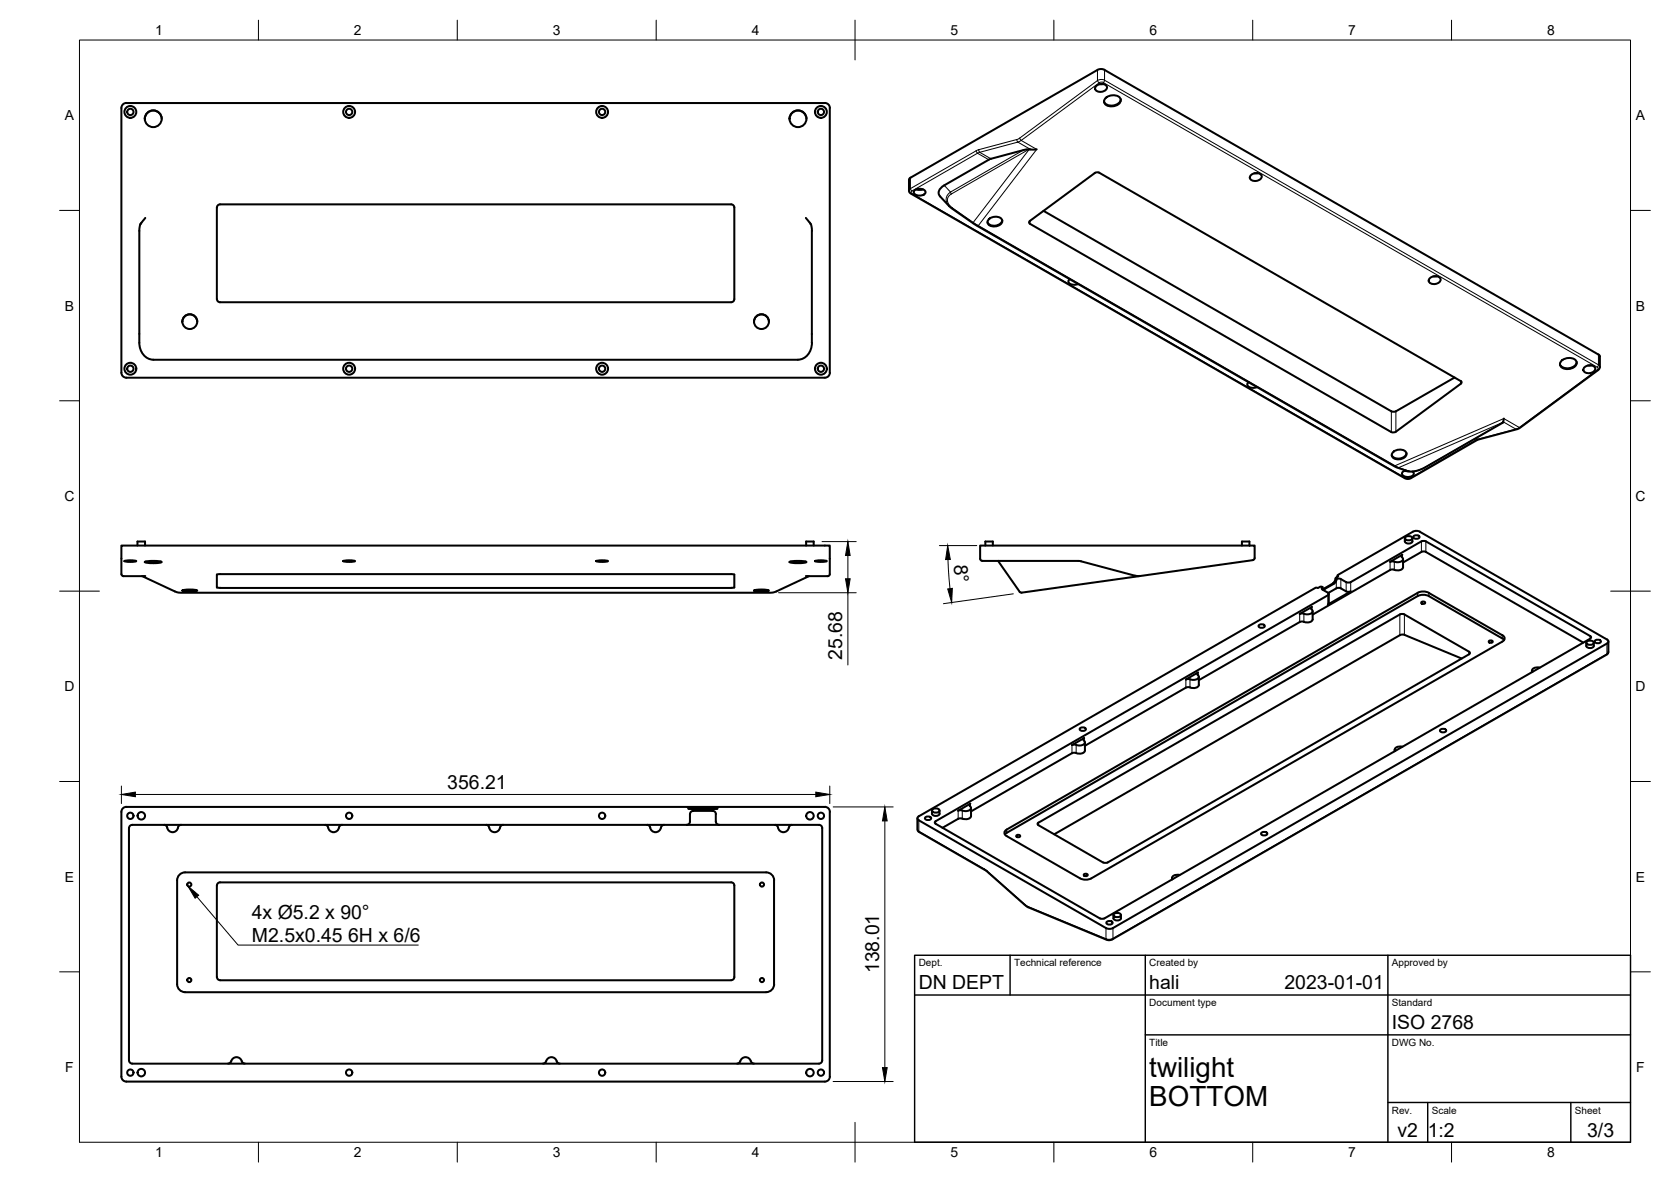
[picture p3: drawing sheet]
<svg xmlns="http://www.w3.org/2000/svg" width="420mm" height="297mm" viewBox="0 0 420 297" stroke-linecap="round" stroke-linejoin="round" font-family="sans-serif">
<!-- layer: Visible -->
<g fill="none" stroke="#000" stroke-width=".51">
<path d="M275.9 17.6l-47 27.1M276 17.6l1-.2 .7 .2M277.7 17.6l124.2 71.5 .4 .5M31.8 25.9h175.6a1.26 1.26 0 0 1 1.3 1.2l-.1 66.6a1.22 1.22 0 0 1-1.2 1.2h-175.6M31.8 25.9a1.26 1.26 0 0 0-1.3 1.2v66.6a1.26 1.26 0 0 0 1.3 1.2M36.4 29.9a2.13 2.13 0 0 1 2.1-2.1 2.13 2.13 0 0 1 2.2 2.1M198.5 29.9a2.13 2.13 0 0 1 2.1-2.1 2.13 2.13 0 0 1 2.2 2.1M249.2 39.9l-.6 .2M258.7 37.5l.4 .1M258.7 37.5l-1.4 .2-8.1 2.2M260.7 37.5l-1.6 .1M275.6 21.7a1.73 1.73 0 0 1 2.7 .2 1.66 1.66 0 0 1-1.3 1.2 1.66 1.66 0 0 1-1.6-.8z"/>
<path d="M277.4 21.1l-.9 .1M277.9 24.8a2.62 2.62 0 0 1 3.9 0 1.97 1.97 0 0 1-2.6 1.9 1.28 1.28 0 0 1-1.3-.5 1.28 1.28 0 0 1 0-1.4zM281.8 25a2.39 2.39 0 0 1-4.2 .5M35.3 56.3l-.3 1.7v28.1a3.9 3.9 0 0 0 3.5 4.3h162.1a4 4 0 0 0 3.6-4.3M36.5 54.8l-1.1 1.5M54.5 52.2v23M183.8 51.4h-128.5a.79 .79 0 0 0-.8 .8M183.8 51.4a.79 .79 0 0 1 .8 .8v23a.79 .79 0 0 1-.8 .8M202.6 54.8l.9 1a2.48 2.48 0 0 1 .7 2.2M204.1 58v28.1M228.9 44.6l-.3 .6v2.8l.4 .6 124.2 71.6a1.71 1.71 0 0 0 1.6 0l16.7-9.7 10.6-2.9 19.9-14.7 .3-.6v-2.7M229.9 47.9a1.95 1.95 0 0 1 2.8 .3 1.29 1.29 0 0 1-1.7 .9 .9 .9 0 0 1-1-.2 .9 .9 0 0 1-.1-1z"/>
<path d="M230.4 47.6l.8 .1 .9-.1M248.5 55.3a2.24 2.24 0 0 1 3.5 .1 2.06 2.06 0 0 1-3.2 1.3 .9 .9 0 0 1-.3-1.4zM248.6 40.1l-11.2 6.5a1.81 1.81 0 0 0-1 2.7l2.6 2.8 6.6 4.6 105.5 60.7 3.4 1.1 1.3-.1 1.7-.5 20.4-11.7M252 55.3a2.11 2.11 0 0 1-3.7 .5M262.4 53l87.4 50.4M314.5 44.1a1.73 1.73 0 0 1 2.8 .2 1.66 1.66 0 0 1-1.4 1.2 1.66 1.66 0 0 1-1.6-.8zM316.3 43.5h-.9M54.5 75.2a.79 .79 0 0 0 .8 .8h128.5M269 70.2l-.3 .2a1.16 1.16 0 0 0 1.6 1.2l.8-.2M359.4 70a1.73 1.73 0 0 1 2.8 .2 1.66 1.66 0 0 1-1.3 1.2 1.66 1.66 0 0 1-1.7-.8zM361.3 69.4l-.9 .1M45.8 80.8a1.87 1.87 0 0 1 1.9-1.8 1.87 1.87 0 0 1 1.9 1.8"/>
<path d="M189.6 80.8a1.87 1.87 0 0 1 1.9-1.8 1.87 1.87 0 0 1 1.8 1.8M314 96.1l-.3 .2a1.16 1.16 0 0 0 1.6 1.2l.8-.2M365.7 94.9l-14.7 8.5-.6 .1-.5-.1M367.2 96.5l-16.2 12-.6 .2-.5-.1M367.2 95.7l-90.8-52.3-.6-.1-.5 .2-16.5 12.2 .2 .5 90.8 52.4M367.3 95.7l.2 .4-.2 .4M392.5 90.8a2.62 2.62 0 0 1 3.9 0 1.97 1.97 0 0 1-2.6 1.9 1.28 1.28 0 0 1-1.3-.5 1.28 1.28 0 0 1 0-1.4zM396.4 91a2.39 2.39 0 0 1-4.2 .5M398.3 92.4a1.73 1.73 0 0 1 2.8 .2 1.66 1.66 0 0 1-1.3 1.2 1.66 1.66 0 0 1-1.7-.8zM400.1 91.8h-.8M350.1 113.8a2.24 2.24 0 0 1 3.5 .1 2.06 2.06 0 0 1-3.1 1.3 .9 .9 0 0 1-.4-1.4zM353.2 118.3l.9 .1"/>
<path d="M353.4 118.2a.77 .77 0 0 0-.8 .6 .77 .77 0 0 0 .6 .9l1.3 .1a.77 .77 0 0 0 .9-.4 .77 .77 0 0 0-.2-.9M353.6 113.9a2.11 2.11 0 0 1-3.7 .5M378.1 105.2l-.2 1M34.6 137.1v-1h1.9v1M202.7 137.1v-1h1.9v1M247.8 137.1v-1h1.8v1M312.3 137.1v-1h1.9v1M353.2 135.3v.8M353.3 136.1a1.09 1.09 0 0 0 1.8 0M353.3 135l.9-.3a.68 .68 0 0 1 .9 .8l-.9 .3a.68 .68 0 0 1-.9-.8zM355.1 135.3v.8M355.4 134.8a.82 .82 0 0 1 .9-.3 .82 .82 0 0 1 .6 .6 .82 .82 0 0 1-.9 .3 .82 .82 0 0 1-.6-.6z"/>
<path d="M357 133.6l47.1 27.1M357 133.6l-.7-.2-1.1 .2-18.9 10.9 .2 .3-.6 .4 .1 .3M357.4 138.7l-4.6 2.7M357.4 138.7l.6-.1 .5 .1M358.5 136l41.3 23.8M358.5 138.7l39.6 22.8M358.5 136.1l-.5-.2-.6 .1-17.8 10.3-.8 .1-1.9-1-.9 .1M30.5 144.3v-7.2h178.1v7.2M30.5 144.3l.1 .2 .4 .3h5.5M31.3 141a5.6 5.6 0 0 1 3 0 5.6 5.6 0 0 1-3 0zM35.8 144.8l8.3 3.9 1.3 .3h148.4l1.3-.3 8.3-3.9M36.4 141.2a8.1 8.1 0 0 1 4.3 0 8.1 8.1 0 0 1-4.3 0z"/>
<path d="M36.6 141.1l1.9 .2 2-.2M45.8 148.4a6.8 6.8 0 0 1 3.8 0 6.8 6.8 0 0 1-3.8 0zM46.1 148.3l1.6 .1 1.7-.1M54.5 144.4v3.2M54.5 147.6l129.3 .2M86.3 141a5.6 5.6 0 0 1 3 0 5.6 5.6 0 0 1-3 0zM149.9 141a5.6 5.6 0 0 1 3 0 5.6 5.6 0 0 1-3 0zM183.8 144.3l-129.3 .1M183.8 144.3l.8 .1v3.2l-.8 .1M189.6 148.4a6.8 6.8 0 0 1 3.7 0 6.8 6.8 0 0 1-3.7 0zM189.8 148.3l1.7 .1 1.6-.1M198.5 141.2a8.1 8.1 0 0 1 4.3 0 8.1 8.1 0 0 1-4.3 0z"/>
<path d="M198.7 141.1l1.9 .2 2-.2M204.9 141a5.6 5.6 0 0 1 3 0 5.6 5.6 0 0 1-3 0zM208.6 144.3l-.2 .4-.3 .1h-5.5M246.4 140.4v-3.3h69.1v3.1l-.5 .6-58.1 8.1-.6-.3-5.3-7.6M246.5 140.4a.93 .93 0 0 0 1.2 .6l24.1 .1M271.8 141.1l13.6 3.6M285.4 144.7h1.2M316.5 157.2a.82 .82 0 0 1 .8-.4 .82 .82 0 0 1 .7 .7 .82 .82 0 0 1-.9 .3 .82 .82 0 0 1-.6-.6zM329.8 152.5l-3 1.8M329.9 152.5l-.3 .4a.81 .81 0 0 1 .4 1.1 .81 .81 0 0 1-1 .4l-1.7-.3-.5 .2M330.1 153.6v2a1.69 1.69 0 0 1-2.5 .6l-.8 .1-25.4 14.6M332.5 147.5l-.5-.1-.7 .4-.5-.1-99.8 57.4"/>
<path d="M332.5 147.5l-.2 .2 .2 .5 1.6 .9-.2 .5-98.7 56.8M335.4 146.7l-2.5 1.4-.2-.1-.2-.5M335.9 145.4l-.2 .7-.5 .5-2.6 1.4M335.9 145.3l-.3 .8-.5 .6M336 147.9l-2 1.1M336 147.8l.9-.1 1.9 1 .8-.1-5.7 3.3 .2-.3v-2.3M336 145.5l-.1 .6-.5 .6M336.3 144.7v.2M349.5 143.2l-19.4 11.3M350.6 141.2h-1.1M350.6 141.1l1.1 .2a.8 .8 0 0 0 1-.5 .8 .8 0 0 0-.3-1l.2-.4-3.1 1.8M352 154.4l-91.1 52.5 .2 .5 16.3 9.4"/>
<path d="M352 159.6l-86.9 50.1M352 154.4l.6-.1 .5 .1M352 159.6l1.1-.1 14.4 6M352.8 140.5v2.1a1.69 1.69 0 0 1-2.5 .5l-.8 .1M353.1 154.4l16.3 9.4 .2 .5-91.1 52.5M357.5 151.2h.5l.4 .3-.7 .3-.3-.3zM399.8 159.8l.3 .3-.3 .4-122.1 70.3M298.2 170.8l3-1.8-.2 .4a.72 .72 0 0 1 .4 .8 .72 .72 0 0 1-.7 .6l-.7 .1-1.3-.3-.5 .2M298.2 172.8l-25.4 14.6M301.4 170.1v2a1.69 1.69 0 0 1-2.4 .6l-.8 .1M374.5 161l.5-.1 .3 .4-.6 .2-.4-.2zM378.2 160.8l-18.9-11-.9-.3-1.5 .1-103.8 59.7"/>
<path d="M385.2 168.5v.4M387.1 167.8h-1.2a.72 .72 0 0 0-.6 1M398.8 161.5l.1 .8a1.09 1.09 0 0 0 1.8 0v-.8M398.9 161.3l.9-.3a.68 .68 0 0 1 .9 .7l-.9 .4a.68 .68 0 0 1-.9-.8zM401 161a.82 .82 0 0 1 .9-.3 .82 .82 0 0 1 .6 .7 .82 .82 0 0 1-.9 .3 .82 .82 0 0 1-.6-.7zM404.1 160.7l.3 .5-.3 .5-124.6 71.7h-.7l-.7-.2-47.1-27.1M404.4 161.2v2.7l-.4 .6-124.7 71.7h-1l-20.1-8.4-10.4-9.1-16.8-9.7-.3-.5v-2.9M271.5 183.1a.82 .82 0 0 1 .9-.4 .82 .82 0 0 1 .6 .7 .82 .82 0 0 1-.9 .3 .82 .82 0 0 1-.6-.6zM272.6 185.5l-3 1.7 .5-.1a2.59 2.59 0 0 0 2.6-.2v-.6l-.2-.2M272.6 185.5l-.2 .4 .1 .2M272.8 186.6v2a1.69 1.69 0 0 1-2.5 .6l-.7 .1-25.4 14.6M350.7 188.4v.4"/>
<path d="M352.6 187.7h-1.2a.71 .71 0 0 0-.6 1M362.1 183.4a.82 .82 0 0 1 .9-.3 .82 .82 0 0 1 .6 .7 .82 .82 0 0 1-.9 .3 .82 .82 0 0 1-.6-.7zM31.8 202.8h141l.3 .5h.9l.2 .5M31.8 202.8a1.26 1.26 0 0 0-1.3 1.2v66.6a1.26 1.26 0 0 0 1.3 1.2M32.7 207.5l.5-.2h172.7a.79 .79 0 0 1 .8 .8v58.4a.83 .83 0 0 1-.8 .8h-172.7a.83 .83 0 0 1-.8-.8v-58.4zM41.2 207.3a.79 .79 0 0 1 .8 .7M42 208a1.37 1.37 0 0 0 1.4 1.1 1.37 1.37 0 0 0 1.4-1.1M45.5 207.3a.79 .79 0 0 0-.7 .7M81.7 207.3a.79 .79 0 0 1 .8 .7M82.5 208a1.37 1.37 0 0 0 1.4 1.1 1.37 1.37 0 0 0 1.3-1.1M86 207.3a.79 .79 0 0 0-.8 .7M122.2 207.3a.79 .79 0 0 1 .8 .7"/>
<path d="M123 208a1.37 1.37 0 0 0 1.4 1.1 1.37 1.37 0 0 0 1.3-1.1M126.5 207.3a.79 .79 0 0 0-.8 .7M162.7 207.3a.79 .79 0 0 1 .8 .7M163.5 208a1.37 1.37 0 0 0 1.3 1.1 1.37 1.37 0 0 0 1.4-1.1M167 207.3a.79 .79 0 0 0-.8 .7M172.8 202.8h7.8M173.1 203h7.3M173.5 204.6v1.9a.79 .79 0 0 1-.8 .8M174 203.3h5.5M174.2 203.8h5M174.2 203.5h5M174.3 203.8a.79 .79 0 0 0-.8 .8"/>
<path d="M179.2 203.8h.1M179.2 203.8l.3-.5h.9l.2-.5h26.8a1.23 1.23 0 0 1 1.2 1.2l.1 66.5a1.26 1.26 0 0 1-1.3 1.3h-175.6M179.2 203.8a.79 .79 0 0 1 .8 .8M180 204.6v1.9M180 206.5a.79 .79 0 0 0 .8 .8M194.8 207.3a.79 .79 0 0 1 .8 .7M195.6 208a1.37 1.37 0 0 0 1.4 1.1 1.37 1.37 0 0 0 1.3-1.1M199.1 207.3a.79 .79 0 0 0-.7 .7M231 205.1l-.3 .5 .3 .5M232.6 205.5a.82 .82 0 0 1 .9-.4 .82 .82 0 0 1 .6 .7 .82 .82 0 0 1-.9 .3 .82 .82 0 0 1-.6-.6zM234.3 203.7v.8M234.4 204.5a1.09 1.09 0 0 0 1.8 0"/>
<path d="M234.4 203.5l.9-.4a.68 .68 0 0 1 .9 .8l-.9 .3a.68 .68 0 0 1-.9-.7zM235.2 207l41.4 23.8M235.3 206.4l-.3 .3 .3 .3M236.2 203.7v.8M240.9 205.8l-3.9 2.2M243.9 202.6l-.1-.4 .2-.2-3.1 1.7 .5-.1a2.59 2.59 0 0 0 2.6-.2l.1-.6-.2-.2M244.2 205.1a1.71 1.71 0 0 1-2.5 .6l-.8 .1M244.2 203.1v2M252.8 208.8l104.1-60 1.5-.1 .9 .3 18.4 10.6a.83 .83 0 0 1 .4 1.3l-104.1 60-1.5 .1-.9-.3-18.5-10.6a.83 .83 0 0 1-.3-1.3zM253.1 209.3l-.4 .4M255.7 209.9l.5-.1 .3 .4-.6 .2-.4-.2zM272.6 219.7l.5-.1 .4 .4-.6 .2-.4-.2z"/>
<path d="M277.4 216.7l.6 .2 .5-.2M296.6 219.9h-1.2a.72 .72 0 0 0-.6 1M317.1 209.3a.82 .82 0 0 1 .9-.3 .82 .82 0 0 1 .6 .7 .82 .82 0 0 1-.8 .3 .82 .82 0 0 1-.7-.7zM44.5 221.2a2 2 0 0 1 2-2h146.1a2 2 0 0 1 2 2M44.5 221.2v26.1a2 2 0 0 0 2 2M54.5 222.5v23M55.3 221.7h128.5M55.3 221.7a.79 .79 0 0 0-.8 .8M183.8 221.7a.79 .79 0 0 1 .8 .8v23a.79 .79 0 0 1-.8 .8M194.6 221.2v26.1M276.6 230.8l.5 .1 .6-.1M278.2 231.7a.82 .82 0 0 1 .9-.3 .82 .82 0 0 1 .6 .7 .82 .82 0 0 1-.8 .3 .82 .82 0 0 1-.7-.7z"/>
<path d="M280 230v.8a1.09 1.09 0 0 0 1.9 0v-.8M280 229.7l.9-.3a.68 .68 0 0 1 .9 .8l-.9 .3a.68 .68 0 0 1-.9-.8zM294.7 220.6v.4M46.5 249.4h146.1M54.5 245.5a.79 .79 0 0 0 .8 .8h128.5M194.6 247.3a2 2 0 0 1-2 2M58.1 266.7l-.3 .4-.4 .2M58.1 266.7a1.37 1.37 0 0 1 1.4-1 1.37 1.37 0 0 1 1.3 1M60.8 266.7l.3 .4 .5 .2M137.3 266.7l-.3 .4-.5 .2M137.3 266.7a1.37 1.37 0 0 1 1.4-1 1.37 1.37 0 0 1 1.3 1M140 266.7l.3 .4 .4 .2"/>
<path d="M186.1 266.7l-.3 .4-.5 .2M186.1 266.7a1.37 1.37 0 0 1 1.4-1 1.37 1.37 0 0 1 1.3 1M188.8 266.7l.3 .4 .5 .2"/>
<circle cx="32.8" cy="28.1" r=".79"/>
<circle cx="32.8" cy="28.1" r="1.49"/>
<circle cx="38.5" cy="29.8" r="2.12"/>
<circle cx="87.8" cy="28.1" r=".79"/>
<circle cx="87.8" cy="28.1" r="1.49"/>
<circle cx="151.4" cy="28.1" r=".79"/>
<circle cx="151.4" cy="28.1" r="1.49"/>
<circle cx="200.6" cy="29.8" r="2.12"/>
<circle cx="206.4" cy="28.1" r=".79"/>
<circle cx="206.4" cy="28.1" r="1.49"/>
<circle cx="32.8" cy="92.7" r="1.49"/>
<circle cx="32.8" cy="92.7" r=".79"/>
<circle cx="47.7" cy="80.8" r="1.86"/>
<circle cx="87.8" cy="92.7" r="1.49"/>
<circle cx="87.8" cy="92.7" r=".79"/>
<circle cx="151.4" cy="92.7" r="1.49"/>
<circle cx="151.4" cy="92.7" r=".79"/>
<circle cx="191.5" cy="80.8" r="1.86"/>
<circle cx="206.4" cy="92.7" r="1.49"/>
<circle cx="206.4" cy="92.7" r=".79"/>
<circle cx="32.8" cy="205" r=".79"/>
<circle cx="35.5" cy="205" r=".94"/>
<circle cx="87.8" cy="205" r=".79"/>
<circle cx="151.4" cy="205" r=".79"/>
<circle cx="203.7" cy="205" r=".94"/>
<circle cx="206.4" cy="205" r=".79"/>
<circle cx="47.6" cy="222.3" r=".52"/>
<circle cx="191.6" cy="222.3" r=".52"/>
<circle cx="47.6" cy="246.3" r=".52"/>
<circle cx="191.6" cy="246.3" r=".52"/>
<circle cx="32.8" cy="269.6" r=".79"/>
<circle cx="35.5" cy="269.6" r=".94"/>
<circle cx="87.8" cy="269.6" r=".79"/>
<circle cx="151.4" cy="269.6" r=".79"/>
<circle cx="203.7" cy="269.6" r=".94"/>
<circle cx="206.4" cy="269.6" r=".79"/>
</g>
<!-- layer: Visible Narrow -->
<g fill="none" stroke="#000" stroke-width=".25">
<path d="M275.9 17.6v2.6M277.7 17.6v2.6M245.4 37.9l.4 .6M245.8 38.5l-16.5 9.5M245.8 38.5l2.8 1.6M246.1 37.6l-17.2 9.8M246.1 37.6l.3 .6M246.3 38.3l2.9 1.6M246.3 38.3l-.5 .2M255.7 35.1l.3 .6 .8-.4M256.4 34.7l.4 .6M256.8 35.3l3.9 2.2-14.7 19.2 104.8 60.3 27.3-11.8 3.9 2.2"/>
<path d="M257.3 37.7l-18.3 10.6M258.7 37.5l-19.5 11.3M258.8 37.5l-14.1 18.4M259.1 37.6l-3.2-1.9-9.6 2.6M275.9 20.2l-19.8 14.7-10 2.7M276 20.2l.4 .6M277.4 20.8l124.2 71.5 .3-.6M277.4 20.7l-.5-.1-.5 .2-19.6 14.5M277.7 20.2l124.2 71.5M277.7 20.2l-.3 .5M277.7 20.1l-.7-.1-1 .2M228.9 44.7v2.7"/>
<path d="M228.9 47.4l-.3 .5M228.9 47.4l.4 .6M229.3 48.6l124.2 71.5M229.3 48l-.2 .4 .2 .2h-.3M237.4 46.6l1.6 1.7M239 48.3a2.14 2.14 0 0 0-.4 3.5M239 48.3l.2 .5M239.2 48.7a1.88 1.88 0 0 0-1 1.8 1.88 1.88 0 0 0 1.2 1.7l-.1 .1M239.4 52.2l5.3 3.7M244.7 55.9l-.1 .1M244.7 55.9l1.3 .8M246 56.7h-.3"/>
<path d="M259 55.5v.7M367.2 95.7v.8M401.6 92.9l-19.6 14.5M401.6 92.2l.2 .4-.2 .4M401.6 93h.3M401.9 89.1v2.6M401.9 91.7l.4 .5M349.8 103.4v5.2M350.8 117l-.3 .1M350.8 117l.9 .5h-.3M351 103.4v5.1M358.5 117.4a7.2 7.2 0 0 1-4.4 1"/>
<path d="M370.6 110.4l.4 .2-16.5 9.5M371.1 110.1l.5 .3M371.6 110.4l-.6 .2h.3M371.6 110.4h.2M377.9 106.2l-19.5 11.2M377.9 106.1l-26.2 11.4 2.7 .9M378 106l3.2 1.9M381.2 107.9l-9.6 2.5M381.2 107.8l.2 .1M382 107.4l-.8 .4M382 107.4h.3M352.6 139.4v.7"/>
<path d="M353.5 120.1l.5 .2 .5-.2M353.5 120.1h-.3M354.5 120.1h.3M357.4 136v2.7M358.5 136v2.7M326.8 154.3v2M327.9 154.2v2.1M329.8 152.5v.7M332.5 147.8v.4M333 147.9l.1 .1M333.9 149.6v2.3M335.2 146.6l.2 .1"/>
<path d="M335.9 145.5l.1 .1M336 145.8v2.1M337.1 145.5v2.4M338.5 146.3v2.3M339.6 146.3v2.3M349.5 141.2v2M350.6 141.1v2.1M352 154.4v5.2M353.1 154.4v5.1M356.4 149v.8M359.3 149v.8M377.7 159.6v.8"/>
<path d="M399.8 159.8v.7M298.2 170.8v2M299.2 170.7v2.1M301.2 169v.7M369.4 163.8v.6M404.1 164.3l-124.3 71.5v-2.6M404.1 161.7v2.6M404.1 164.3l-.2 .2M404.4 163.8l-.3 .5M269.5 187.2v2.1M270.6 187.2v2.1M272.6 185.5v.6"/>
<path d="M230.7 208.4l.5 .7M231 206.1v2.8l16.6 9.5M235.2 206.4v.6M240.9 203.7v2.1M242 203.7v2M244 202v.6M247.6 218.4l.1 .2M247.6 218.4l.6 .6M248.2 218.9l9.6 8.5M253.1 208.5v.8M261.1 206.7v.7M257.8 227.3l.7 .5"/>
<path d="M257.8 227.3v.2M258.5 227.8l19.6 8.1M258.5 227.8l.2 .3M278.1 235.9l1.1 .1 .6-.2-.1 .2M278.1 235.9l.1 .2M278.1 233.2v2.7"/>
</g>
<!-- layer: Border -->
<g fill="none" stroke="#000" stroke-width=".25">
<path d="M20 10.1h390v276.9h-390zM65 5.1v5M115 5.1v5M165 5.1v5M215 5.1v10M265 5.1v5M315 5.1v5M365 5.1v5M15 52.9h5M410 52.9h5M15 100.7h5M410 100.7h5"/>
<path d="M15 148.6h10M405 148.6h10M15 196.4h5M410 196.4h5M15 244.2h5M410 244.2h5M65 287v5M115 287v5M165 287v5M215 282.1v9.9M265 287v5M315 287v5"/>
<path d="M365 287v5"/>
</g>
<!-- layer: TitleBlock -->
<path d="M230 240.1h180v46.9h-180zM230 250h180M254 240.1v9.9M288 240.1v46.9M349 240.1v46.9M288 260.1h122M349 277.1h61M359 277.1v9.9M395 277.1v9.9" fill="none" stroke="#000" stroke-width=".36"/>
<!-- layer: FD_Dimensions -->
<g fill="none" stroke="#000" stroke-width=".25">
<path d="M206.7 136.1h8.6M213.2 139.6v5.8M236.2 137.1h9.4M195.8 149h19.5M213.2 149v18.1M238.4 140.6l.5 7.3M254.8 149.2l-17.6 2.5M30.5 197.5v4.4M34 199.7h171.1M208.6 197.5v4.4M209.5 202.8h15.1M222.5 206.3v62"/>
<path d="M209.5 271.8h15.1"/>
</g>
<path d="M213.2 136.1l.6 3.5h-1.2zM212.6 145.4h1.2l-.6 3.6zM238.3 137.1l.7 3.5h-1.2zM238.3 148l1.2-.1-.2 3.5zM30.5 199.7l3.5-.6v1.1zM205.1 199.1l3.5 .6-3.5 .5zM222.5 202.8l.6 3.5h-1.2zM221.9 268.3h1.2l-.6 3.5z" fill="#000" stroke="#000" stroke-width=".25"/>
<!-- layer: Hole Notes -->
<path d="M47.2 222.7l2.8 2.3-.9 .7z" fill="#000" stroke="#000" stroke-width=".25"/>
<path d="M49.5 225.3l10.4 12.2h45.3" fill="none" stroke="#000" stroke-width=".25"/>
<g font-size="7">
<text x="289" y="270.6">twilight</text>
<text x="289" y="278.1">BOTTOM</text>
</g>
<g font-size="4.9">
<text x="239.8" y="141.9" transform="rotate(86 239.8 141.9)">8°</text>
<text x="211.7" y="165.9" transform="rotate(-90 211.7 165.9)">25.68</text>
<text x="112.5" y="198.2">356.21</text>
<text x="63.3" y="230.9">4x Ø5.2 x 90°</text>
<text x="63.4" y="236.8">M2.5x0.45</text>
<text x="87.5" y="236.8">6H x 6/6</text>
<text x="221" y="244.6" transform="rotate(-90 221 244.6)">138.01</text>
<text x="231" y="248.5">DN DEPT</text>
<text x="289" y="248.5">hali</text>
<text x="323" y="248.5">2023-01-01</text>
<text x="350" y="258.6">ISO 2768</text>
<text x="351.4" y="285.7">v2</text>
<text x="359" y="285.7">1:2</text>
<text x="399.1" y="285.7">3/3</text>
</g>
<g font-size="3.5">
<text x="39" y="8.8">1</text>
<text x="89" y="8.8">2</text>
<text x="139" y="8.8">3</text>
<text x="189" y="8.8">4</text>
<text x="239" y="8.8">5</text>
<text x="289" y="8.8">6</text>
<text x="339" y="8.8">7</text>
<text x="389" y="8.8">8</text>
<text x="16.3" y="30.2">A</text>
<text x="411.3" y="30.2">A</text>
<text x="16.3" y="78">B</text>
<text x="411.3" y="78">B</text>
<text x="16.2" y="125.9">C</text>
<text x="411.2" y="125.9">C</text>
<text x="16.2" y="173.7">D</text>
<text x="411.2" y="173.7">D</text>
<text x="16.3" y="221.6">E</text>
<text x="411.3" y="221.6">E</text>
<text x="16.4" y="269.4">F</text>
<text x="411.4" y="269.4">F</text>
<text x="39" y="290.8">1</text>
<text x="89" y="290.8">2</text>
<text x="139" y="290.8">3</text>
<text x="189" y="290.8">4</text>
<text x="239" y="290.8">5</text>
<text x="289" y="290.8">6</text>
<text x="339" y="290.8">7</text>
<text x="389" y="290.8">8</text>
</g>
<g font-size="2.5">
<text x="231" y="242.9">Dept.</text>
<text x="255" y="242.9">Technical reference</text>
<text x="289" y="242.9">Created by</text>
<text x="350" y="242.9">Approved by</text>
<text x="289" y="252.8">Document type</text>
<text x="350" y="252.8">Standard</text>
<text x="289" y="262.9">Title</text>
<text x="350" y="262.9">DWG No.</text>
<text x="350" y="279.9">Rev.</text>
<text x="360" y="279.9">Scale</text>
<text x="396" y="279.9">Sheet</text>
</g>
</svg>
